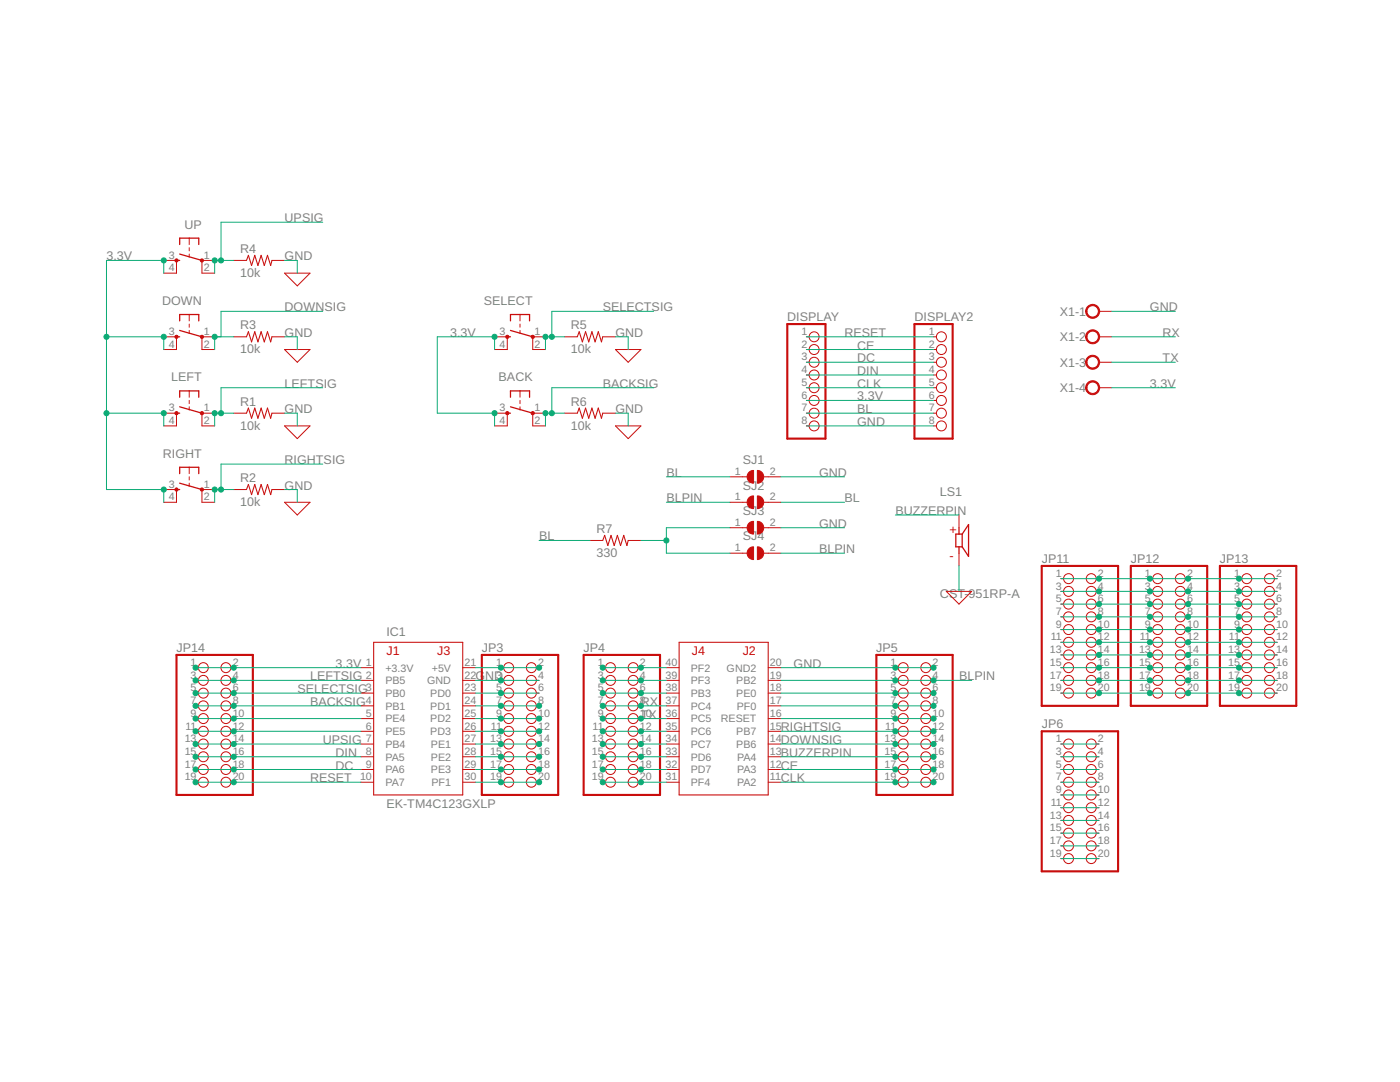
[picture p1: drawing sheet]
<svg xmlns="http://www.w3.org/2000/svg" width="279mm" height="216mm" viewBox="0 0 279 216" stroke-linecap="round" stroke-linejoin="round" font-family="sans-serif">
<g fill="none" stroke="#c90d0c" stroke-width=".2">
<path d="M32.7 52h2.5v2.5h-2.5M37.8 47.5v1.3M37.8 49.4v.7M37.8 50.7v.6M42.8 52h-2.5v2.5h2.5M46.7 52h2.5M54.3 52h2.5M56.8 54.5h5.1l-2.6 2.5zM32.7 67.2h2.5v2.5h-2.5M37.8 62.8v1.2M37.8 64.7v.6M37.8 65.9v.7"/>
<path d="M37.8 78v1.3M37.8 79.9v.6M42.8 67.2h-2.5v2.5h2.5M46.7 67.2h2.5M54.3 67.2h2.5M56.8 69.7h5.1l-2.6 2.6zM98.7 67.2h2.5v2.5h-2.5M103.8 62.8v1.2M103.8 64.7v.6M103.8 65.9v.7M103.8 78v1.3M103.8 79.9v.6"/>
<path d="M108.9 67.2h-2.6v2.5h2.6M112.7 67.2h2.5M120.3 67.2h2.5M122.8 69.7h5.1l-2.5 2.6zM160.9 67.2h.6M160.9 69.7h.6M160.9 72.3h.6M160.9 74.8h.6M160.9 77.4h.6M160.9 79.9h.6M186.3 67.2h.6M186.3 69.7h.6"/>
<path d="M186.3 72.3h.6M186.3 74.8h.6M186.3 77.4h.6M186.3 79.9h.6M219.3 67.2h2.6M219.3 72.3h2.6M219.3 77.4h2.6M219.3 62.1h2.6M32.7 82.4h2.5v2.6h-2.5M32.7 97.7h2.5v2.5h-2.5M37.8 81.2v.6M37.8 93.2v1.3"/>
<path d="M37.8 95.1v.7M37.8 96.4v.6M42.8 82.4h-2.5v2.6h2.5M42.8 97.7h-2.5v2.5h2.5M46.7 82.4h2.5M46.7 97.7h2.5M54.3 82.4h2.5M54.3 97.7h2.5M56.8 85h5.1l-2.6 2.5zM98.7 82.4h2.5v2.6h-2.5M103.8 81.2v.6M108.9 82.4h-2.6v2.6h2.6"/>
<path d="M112.7 82.4h2.5M120.3 82.4h2.5M122.8 85h5.1l-2.5 2.5zM145.7 95.1h3.4M152.4 95.1h3.5M160.9 82.4h.6M160.9 85h.6M186.3 82.4h.6M186.3 85h.6M56.8 100.2h5.1l-2.6 2.6zM117.8 107.8h2.5M125.4 107.8h2.5"/>
<path d="M145.7 100.2h3.4M145.7 105.3h3.4M145.7 110.4h3.4M152.4 100.2h3.5M152.4 105.3h3.5M152.4 110.4h3.5M188.8 118h5.1l-2.5 2.5zM191.4 102.8v2.5M191.4 110.4v2.5M211.7 118h.6M211.7 115.5h.6M218.8 118h.5"/>
<path d="M218.8 115.5h.5M229.5 118h.5M229.5 115.5h.5M236.6 118h.5M236.6 115.5h.5M247.3 118h.5M247.3 115.5h.5M254.3 118h.6M254.3 115.5h.6M39 133.2h.6M39 135.8h.6M39 138.3h.6"/>
<path d="M46.1 133.2h.6M46.1 135.8h.6M46.1 138.3h.6M72 133.2h2.6M72 135.8h2.6M72 138.3h2.6M92.4 133.2h2.5M92.4 135.8h2.5M92.4 138.3h2.5M100 133.2h.5M100 135.8h.5M100 138.3h.5"/>
<path d="M107 133.2h.6M107 135.8h.6M107 138.3h.6M120.3 133.2h.5M120.3 135.8h.5M120.3 138.3h.5M127.3 133.2h.6M127.3 135.8h.6M127.3 138.3h.6M133 133.2h2.5M133 135.8h2.5M133 138.3h2.5"/>
<path d="M153.3 133.2h2.6M153.3 135.8h2.6M153.3 138.3h2.6M178.7 133.2h.6M178.7 135.8h.6M178.7 138.3h.6M185.8 133.2h.5M185.8 135.8h.5M185.8 138.3h.5M211.7 133.2h.6M211.7 135.8h.6M211.7 138.3h.6"/>
<path d="M211.7 120.5h.6M211.7 123.1h.6M211.7 125.6h.6M211.7 128.2h.6M211.7 130.7h.6M218.8 133.2h.5M218.8 135.8h.5M218.8 138.3h.5M218.8 120.5h.5M218.8 123.1h.5M218.8 125.6h.5M218.8 128.2h.5"/>
<path d="M218.8 130.7h.5M229.5 133.2h.5M229.5 135.8h.5M229.5 138.3h.5M229.5 120.5h.5M229.5 123.1h.5M229.5 125.6h.5M229.5 128.2h.5M229.5 130.7h.5M236.6 133.2h.5M236.6 135.8h.5M236.6 138.3h.5"/>
<path d="M236.6 120.5h.5M236.6 123.1h.5M236.6 125.6h.5M236.6 128.2h.5M236.6 130.7h.5M247.3 133.2h.5M247.3 135.8h.5M247.3 138.3h.5M247.3 120.5h.5M247.3 123.1h.5M247.3 125.6h.5M247.3 128.2h.5"/>
<path d="M247.3 130.7h.5M254.3 133.2h.6M254.3 135.8h.6M254.3 138.3h.6M254.3 120.5h.6M254.3 123.1h.6M254.3 125.6h.6M254.3 128.2h.6M254.3 130.7h.6M39 140.8h.6M39 143.4h.6M39 151h.6"/>
<path d="M39 153.5h.6M39 156.1h.6M39 148.5h.6M39 145.9h.6M46.1 140.8h.6M46.1 143.4h.6M46.1 151h.6M46.1 153.5h.6M46.1 156.1h.6M46.1 148.5h.6M46.1 145.9h.6M72 140.8h2.6"/>
<path d="M72 143.4h2.6M72 151h2.6M72 153.5h2.6M72 156.1h2.6M72 148.5h2.6M72 145.9h2.6M92.4 140.8h2.5M92.4 143.4h2.5M92.4 151h2.5M92.4 153.5h2.5M92.4 156.1h2.5M92.4 148.5h2.5"/>
<path d="M92.4 145.9h2.5M100 140.8h.5M100 143.4h.5M100 151h.5M100 153.5h.5M100 156.1h.5M100 148.5h.5M100 145.9h.5M107 140.8h.6M107 143.4h.6M107 151h.6M107 153.5h.6"/>
<path d="M107 156.1h.6M107 148.5h.6M107 145.9h.6M120.3 140.8h.5M120.3 143.4h.5M120.3 151h.5M120.3 153.5h.5M120.3 156.1h.5M120.3 148.5h.5M120.3 145.9h.5M127.3 140.8h.6M127.3 143.4h.6"/>
<path d="M127.3 151h.6M127.3 153.5h.6M127.3 156.1h.6M127.3 148.5h.6M127.3 145.9h.6M133 140.8h2.5M133 143.4h2.5M133 151h2.5M133 153.5h2.5M133 156.1h2.5M133 148.5h2.5M133 145.9h2.5"/>
<path d="M153.3 140.8h2.6M153.3 143.4h2.6M153.3 151h2.6M153.3 153.5h2.6M153.3 156.1h2.6M153.3 148.5h2.6M153.3 145.9h2.6M178.7 140.8h.6M178.7 143.4h.6M178.7 151h.6M178.7 153.5h.6M178.7 156.1h.6"/>
<path d="M178.7 148.5h.6M178.7 145.9h.6M185.8 140.8h.5M185.8 143.4h.5M185.8 151h.5M185.8 153.5h.5M185.8 156.1h.5M185.8 148.5h.5M185.8 145.9h.5M211.7 151h.6M211.7 153.5h.6M211.7 156.1h.6"/>
<path d="M211.7 148.5h.6M211.7 158.6h.6M218.8 151h.5M218.8 153.5h.5M218.8 156.1h.5M218.8 148.5h.5M218.8 158.6h.5M211.7 161.2h.6M211.7 163.7h.6M211.7 166.2h.6M211.7 168.8h.6M211.7 171.3h.6"/>
<path d="M218.8 161.2h.5M218.8 163.7h.5M218.8 166.2h.5M218.8 168.8h.5M218.8 171.3h.5"/>
<circle cx="162.5" cy="67.2" r=".99"/>
<circle cx="162.5" cy="79.9" r=".99"/>
<circle cx="162.5" cy="74.8" r=".99"/>
<circle cx="162.5" cy="69.7" r=".99"/>
<circle cx="162.5" cy="72.3" r=".99"/>
<circle cx="162.5" cy="77.4" r=".99"/>
<circle cx="187.9" cy="74.8" r=".99"/>
<circle cx="187.9" cy="67.2" r=".99"/>
<circle cx="187.9" cy="69.7" r=".99"/>
<circle cx="187.9" cy="72.3" r=".99"/>
<circle cx="187.9" cy="77.4" r=".99"/>
<circle cx="187.9" cy="79.9" r=".99"/>
<circle cx="162.5" cy="82.4" r=".99"/>
<circle cx="162.5" cy="85" r=".99"/>
<circle cx="187.9" cy="85" r=".99"/>
<circle cx="187.9" cy="82.4" r=".99"/>
<circle cx="213.3" cy="118" r=".99"/>
<circle cx="213.3" cy="115.5" r=".99"/>
<circle cx="217.8" cy="118" r=".99"/>
<circle cx="217.8" cy="115.5" r=".99"/>
<circle cx="231" cy="115.5" r=".99"/>
<circle cx="231" cy="118" r=".99"/>
<circle cx="235.6" cy="118" r=".99"/>
<circle cx="235.6" cy="115.5" r=".99"/>
<circle cx="248.8" cy="115.5" r=".99"/>
<circle cx="248.8" cy="118" r=".99"/>
<circle cx="253.3" cy="115.5" r=".99"/>
<circle cx="253.3" cy="118" r=".99"/>
<circle cx="40.6" cy="138.3" r=".99"/>
<circle cx="40.6" cy="133.2" r=".99"/>
<circle cx="40.6" cy="135.8" r=".99"/>
<circle cx="45.1" cy="133.2" r=".99"/>
<circle cx="45.1" cy="138.3" r=".99"/>
<circle cx="45.1" cy="135.8" r=".99"/>
<circle cx="101.5" cy="133.2" r=".99"/>
<circle cx="101.5" cy="135.8" r=".99"/>
<circle cx="101.5" cy="138.3" r=".99"/>
<circle cx="106" cy="133.2" r=".99"/>
<circle cx="106" cy="138.3" r=".99"/>
<circle cx="106" cy="135.8" r=".99"/>
<circle cx="121.8" cy="135.8" r=".99"/>
<circle cx="121.8" cy="138.3" r=".99"/>
<circle cx="121.8" cy="133.2" r=".99"/>
<circle cx="126.4" cy="135.8" r=".99"/>
<circle cx="126.4" cy="138.3" r=".99"/>
<circle cx="126.4" cy="133.2" r=".99"/>
<circle cx="180.3" cy="135.8" r=".99"/>
<circle cx="180.3" cy="133.2" r=".99"/>
<circle cx="180.3" cy="138.3" r=".99"/>
<circle cx="184.8" cy="135.8" r=".99"/>
<circle cx="184.8" cy="138.3" r=".99"/>
<circle cx="184.8" cy="133.2" r=".99"/>
<circle cx="213.3" cy="130.7" r=".99"/>
<circle cx="213.3" cy="133.2" r=".99"/>
<circle cx="213.3" cy="128.2" r=".99"/>
<circle cx="213.3" cy="135.8" r=".99"/>
<circle cx="213.3" cy="138.3" r=".99"/>
<circle cx="213.3" cy="120.5" r=".99"/>
<circle cx="213.3" cy="123.1" r=".99"/>
<circle cx="213.3" cy="125.6" r=".99"/>
<circle cx="217.8" cy="135.8" r=".99"/>
<circle cx="217.8" cy="123.1" r=".99"/>
<circle cx="217.8" cy="133.2" r=".99"/>
<circle cx="217.8" cy="120.5" r=".99"/>
<circle cx="217.8" cy="125.6" r=".99"/>
<circle cx="217.8" cy="130.7" r=".99"/>
<circle cx="217.8" cy="128.2" r=".99"/>
<circle cx="217.8" cy="138.3" r=".99"/>
<circle cx="231" cy="125.6" r=".99"/>
<circle cx="231" cy="123.1" r=".99"/>
<circle cx="231" cy="130.7" r=".99"/>
<circle cx="231" cy="138.3" r=".99"/>
<circle cx="231" cy="133.2" r=".99"/>
<circle cx="231" cy="135.8" r=".99"/>
<circle cx="231" cy="128.2" r=".99"/>
<circle cx="231" cy="120.5" r=".99"/>
<circle cx="235.6" cy="123.1" r=".99"/>
<circle cx="235.6" cy="130.7" r=".99"/>
<circle cx="235.6" cy="128.2" r=".99"/>
<circle cx="235.6" cy="133.2" r=".99"/>
<circle cx="235.6" cy="135.8" r=".99"/>
<circle cx="235.6" cy="138.3" r=".99"/>
<circle cx="235.6" cy="125.6" r=".99"/>
<circle cx="235.6" cy="120.5" r=".99"/>
<circle cx="248.8" cy="128.2" r=".99"/>
<circle cx="248.8" cy="123.1" r=".99"/>
<circle cx="248.8" cy="130.7" r=".99"/>
<circle cx="248.8" cy="135.8" r=".99"/>
<circle cx="248.8" cy="125.6" r=".99"/>
<circle cx="248.8" cy="133.2" r=".99"/>
<circle cx="248.8" cy="138.3" r=".99"/>
<circle cx="248.8" cy="120.5" r=".99"/>
<circle cx="253.3" cy="135.8" r=".99"/>
<circle cx="253.3" cy="120.5" r=".99"/>
<circle cx="253.3" cy="123.1" r=".99"/>
<circle cx="253.3" cy="130.7" r=".99"/>
<circle cx="253.3" cy="133.2" r=".99"/>
<circle cx="253.3" cy="138.3" r=".99"/>
<circle cx="253.3" cy="128.2" r=".99"/>
<circle cx="253.3" cy="125.6" r=".99"/>
<circle cx="40.6" cy="140.8" r=".99"/>
<circle cx="40.6" cy="143.4" r=".99"/>
<circle cx="40.6" cy="145.9" r=".99"/>
<circle cx="40.6" cy="148.5" r=".99"/>
<circle cx="40.6" cy="151" r=".99"/>
<circle cx="40.6" cy="153.5" r=".99"/>
<circle cx="40.6" cy="156.1" r=".99"/>
<circle cx="45.1" cy="145.9" r=".99"/>
<circle cx="45.1" cy="153.5" r=".99"/>
<circle cx="45.1" cy="156.1" r=".99"/>
<circle cx="45.1" cy="140.8" r=".99"/>
<circle cx="45.1" cy="143.4" r=".99"/>
<circle cx="45.1" cy="151" r=".99"/>
<circle cx="45.1" cy="148.5" r=".99"/>
<circle cx="101.5" cy="156.1" r=".99"/>
<circle cx="101.5" cy="151" r=".99"/>
<circle cx="101.5" cy="153.5" r=".99"/>
<circle cx="101.5" cy="148.5" r=".99"/>
<circle cx="101.5" cy="140.8" r=".99"/>
<circle cx="101.5" cy="143.4" r=".99"/>
<circle cx="101.5" cy="145.9" r=".99"/>
<circle cx="106" cy="151" r=".99"/>
<circle cx="106" cy="156.1" r=".99"/>
<circle cx="106" cy="140.8" r=".99"/>
<circle cx="106" cy="153.5" r=".99"/>
<circle cx="106" cy="143.4" r=".99"/>
<circle cx="106" cy="145.9" r=".99"/>
<circle cx="106" cy="148.5" r=".99"/>
<circle cx="121.8" cy="156.1" r=".99"/>
<circle cx="121.8" cy="143.4" r=".99"/>
<circle cx="121.8" cy="151" r=".99"/>
<circle cx="121.8" cy="140.8" r=".99"/>
<circle cx="121.8" cy="145.9" r=".99"/>
<circle cx="121.8" cy="148.5" r=".99"/>
<circle cx="121.8" cy="153.5" r=".99"/>
<circle cx="126.4" cy="156.1" r=".99"/>
<circle cx="126.4" cy="143.4" r=".99"/>
<circle cx="126.4" cy="145.9" r=".99"/>
<circle cx="126.4" cy="140.8" r=".99"/>
<circle cx="126.4" cy="148.5" r=".99"/>
<circle cx="126.4" cy="151" r=".99"/>
<circle cx="126.4" cy="153.5" r=".99"/>
<circle cx="180.3" cy="156.1" r=".99"/>
<circle cx="180.3" cy="151" r=".99"/>
<circle cx="180.3" cy="153.5" r=".99"/>
<circle cx="180.3" cy="143.4" r=".99"/>
<circle cx="180.3" cy="145.9" r=".99"/>
<circle cx="180.3" cy="148.5" r=".99"/>
<circle cx="180.3" cy="140.8" r=".99"/>
<circle cx="184.8" cy="143.4" r=".99"/>
<circle cx="184.8" cy="153.5" r=".99"/>
<circle cx="184.8" cy="140.8" r=".99"/>
<circle cx="184.8" cy="145.9" r=".99"/>
<circle cx="184.8" cy="151" r=".99"/>
<circle cx="184.8" cy="156.1" r=".99"/>
<circle cx="184.8" cy="148.5" r=".99"/>
<circle cx="213.3" cy="151" r=".99"/>
<circle cx="213.3" cy="148.5" r=".99"/>
<circle cx="213.3" cy="156.1" r=".99"/>
<circle cx="213.3" cy="158.6" r=".99"/>
<circle cx="213.3" cy="153.5" r=".99"/>
<circle cx="217.8" cy="158.6" r=".99"/>
<circle cx="217.8" cy="153.5" r=".99"/>
<circle cx="217.8" cy="156.1" r=".99"/>
<circle cx="217.8" cy="151" r=".99"/>
<circle cx="217.8" cy="148.5" r=".99"/>
<circle cx="213.3" cy="163.7" r=".99"/>
<circle cx="213.3" cy="166.2" r=".99"/>
<circle cx="213.3" cy="168.8" r=".99"/>
<circle cx="213.3" cy="161.2" r=".99"/>
<circle cx="213.3" cy="171.3" r=".99"/>
<circle cx="217.8" cy="163.7" r=".99"/>
<circle cx="217.8" cy="166.2" r=".99"/>
<circle cx="217.8" cy="168.8" r=".99"/>
<circle cx="217.8" cy="161.2" r=".99"/>
<circle cx="217.8" cy="171.3" r=".99"/>
</g>
<path d="M49.2 52l.4-1.1 .6 2.1 .6-2.1 .7 2.1 .6-2.1 .6 2.1 .7-2.1 .6 2.1 .3-1M49.2 67.2l.4-1 .6 2 .6-2 .7 2 .6-2 .6 2 .7-2 .6 2 .3-1M115.2 67.2l.4-1 .6 2 .7-2 .6 2 .6-2 .7 2 .6-2 .6 2 .3-1M49.2 82.4l.4-1 .6 2.1 .6-2.1 .7 2.1 .6-2.1 .6 2.1 .7-2.1 .6 2.1 .3-1.1M49.2 97.7l.4-1 .6 2 .6-2 .7 2 .6-2 .6 2 .7-2 .6 2 .3-1M115.2 82.4l.4-1 .6 2.1 .7-2.1 .6 2.1 .6-2.1 .7 2.1 .6-2.1 .6 2.1 .3-1.1M120.3 107.8l.4-1 .6 2.1 .6-2.1 .7 2.1 .6-2.1 .6 2.1 .7-2.1 .6 2.1 .3-1.1M74.6 128.2h17.8v30.4h-17.8zM135.5 128.2h17.8v30.4h-17.8z" fill="none" stroke="#c90d0c" stroke-width=".21"/>
<g fill="none" stroke="#c90d0c" stroke-width=".25">
<path d="M35.2 52h.7M35.9 48.8v-1.3h3.8v1.3M35.9 50.7l4.4 1.3M35.2 67.2h.7M35.9 64v-1.2h3.8v1.2M35.9 79.3v-1.3h3.8v1.3M35.9 65.9l4.4 1.3M101.2 67.2h.7M101.9 79.3v-1.3h3.8v1.3M101.9 64v-1.2h3.8v1.2M101.9 65.9l4.4 1.3M35.2 82.4h.7"/>
<path d="M35.2 97.7h.7M35.9 94.5v-1.3h3.8v1.3M35.9 81.2l4.4 1.2M35.9 96.4l4.4 1.3M101.2 82.4h.7M101.9 81.2l4.4 1.2M191.4 105.3v1.3M191.4 109.1v1.3M192 106.6h-1.2v2.5h1.2M192 106.6v2.5M192 106.6l1.3-1.9v6.3l-1.3-1.9"/>
</g>
<g fill="#c90d0c" stroke="#c90d0c" stroke-width=".2">
<path d="M217 61.2a1.4 1.4 0 0 1 2.3 .2 1.4 1.4 0 0 1-.9 2.1 1.4 1.4 0 0 1-1.7-1.4h.2a1.15 1.15 0 0 1 1.6-1 1.15 1.15 0 0 1 .3 1.9 1.15 1.15 0 0 1-1.8-.6l-.1-.3h-.2z" fill-rule="evenodd"/>
<path d="M217 66.3a1.4 1.4 0 0 1 2.3 .2 1.4 1.4 0 0 1-.9 2.1 1.4 1.4 0 0 1-1.7-1.4h.2a1.15 1.15 0 0 1 1.6-1.1 1.15 1.15 0 0 1 .3 2 1.15 1.15 0 0 1-1.8-.6l-.1-.3h-.2z" fill-rule="evenodd"/>
<path d="M217 71.3a1.39 1.39 0 0 1 2.2 .3 1.39 1.39 0 0 1-.8 2 1.39 1.39 0 0 1-1.7-1.3h.2a1.15 1.15 0 0 1 1.6-1.1 1.15 1.15 0 0 1 .3 1.9 1.15 1.15 0 0 1-1.8-.5l-.1-.3h-.2z" fill-rule="evenodd"/>
<path d="M217 76.4a1.39 1.39 0 0 1 2.2 .3 1.39 1.39 0 0 1-.8 2 1.39 1.39 0 0 1-1.7-1.3h.2a1.15 1.15 0 0 1 1.6-1.1 1.15 1.15 0 0 1 .3 1.9 1.15 1.15 0 0 1-1.8-.5l-.1-.3h-.2z" fill-rule="evenodd"/>
<path d="M151.2 93.9a1.27 1.27 0 0 1 1.2 1.2 1.27 1.27 0 0 1-1.2 1.3z" fill-rule="evenodd"/>
<path d="M149.4 94.3l.5-.4h.5v2.5a1.27 1.27 0 0 1-1.2-.7 1.27 1.27 0 0 1 .2-1.4z" fill-rule="evenodd"/>
<path d="M151.2 99a1.27 1.27 0 0 1 1.2 1.2 1.27 1.27 0 0 1-1.2 1.3z" fill-rule="evenodd"/>
<path d="M149.4 99.4l.5-.4h.5v2.5a1.27 1.27 0 0 1-1.2-.7 1.27 1.27 0 0 1 .2-1.4z" fill-rule="evenodd"/>
<path d="M151.2 104a1.27 1.27 0 0 1 1.2 1.3 1.27 1.27 0 0 1-1.2 1.3z" fill-rule="evenodd"/>
<path d="M149.4 104.5l.5-.4 .5-.1v2.6a1.27 1.27 0 0 1-1.2-.8 1.27 1.27 0 0 1 .2-1.3z" fill-rule="evenodd"/>
<path d="M151.2 109.1a1.27 1.27 0 0 1 1.2 1.3 1.27 1.27 0 0 1-1.2 1.3z" fill-rule="evenodd"/>
<path d="M149.4 109.5l.5-.3 .5-.1v2.6a1.27 1.27 0 0 1-1.2-.8 1.27 1.27 0 0 1 .2-1.4z" fill-rule="evenodd"/>
<circle cx="40.3" cy="82.4" r=".33"/>
<circle cx="35.2" cy="82.4" r=".33"/>
<circle cx="40.3" cy="97.7" r=".33"/>
<circle cx="35.2" cy="97.7" r=".33"/>
<circle cx="40.3" cy="67.2" r=".33"/>
<circle cx="35.2" cy="67.2" r=".33"/>
<circle cx="40.3" cy="52" r=".33"/>
<circle cx="35.2" cy="52" r=".33"/>
<circle cx="106.3" cy="67.2" r=".33"/>
<circle cx="101.2" cy="67.2" r=".32"/>
<circle cx="106.3" cy="82.4" r=".33"/>
<circle cx="101.3" cy="82.4" r=".33"/>
</g>
<path d="M157.1 64.7h7.6v22.8h-7.6zM182.5 64.7h7.6v22.8h-7.6zM207.9 112.9h15.2v27.9h-15.2zM225.7 112.9h15.2v27.9h-15.2zM243.5 112.9h15.2v27.9h-15.2zM35.2 130.7h15.3v27.9h-15.3zM96.2 130.7h15.2v27.9h-15.2zM116.5 130.7h15.2v27.9h-15.2zM174.9 130.7h15.2v27.9h-15.2zM207.9 145.9h15.2v28h-15.2z" fill="none" stroke="#c90d0c" stroke-width=".42"/>
<g fill="none" stroke="#0dab76" stroke-width=".2">
<path d="M32.7 54.5v-2.5h-11.4v45.7h11.4v2.5M46.7 52h-3.9v2.5M56.8 52h2.5v2.5M64.4 44.3h-20.3v7.7M21.3 67.2h11.4v2.5M46.7 67.2h-3.9v2.5M56.8 67.2h2.5v2.5M64.4 62.1h-20.3v5.1M64.4 77.4h-20.3v5M98.7 69.7v-2.5h-11.4v15.2h11.4v2.6M112.7 67.2h-3.8v2.5M122.8 67.2h2.6v2.5"/>
<path d="M130.5 77.4h-20.4v5M130.5 62.1h-20.4v5.1M160.9 77.4h25.4M160.9 67.2h25.4M160.9 69.7h25.4M160.9 72.3h25.4M160.9 74.8h25.4M160.9 79.9h25.4M221.9 77.4h12.7M221.9 67.2h12.7M221.9 62.1h12.7M221.9 72.3h12.7"/>
<path d="M21.3 82.4h11.4v2.6M46.7 82.4h-3.9v2.6M46.7 97.7h-3.9v2.5M56.8 82.4h2.5v2.6M56.8 97.7h2.5v2.5M64.4 92.6h-20.3v5.1M112.7 82.4h-3.8v2.6M122.8 82.4h2.6v2.6M133 95.1h12.7M155.9 95.1h12.7M160.9 82.4h25.4M160.9 85h25.4"/>
<path d="M107.6 107.8h10.2M127.9 107.8h5.1M133 100.2h12.7M145.7 105.3h-12.7v5.1h12.7M155.9 105.3h12.7M155.9 100.2h12.7M155.9 110.4h12.7M178.7 102.8h12.7M191.4 112.9v5.1M211.7 118h43.2M211.7 115.5h43.2M39 135.8h33"/>
<path d="M39 133.2h33M39 138.3h33M94.9 135.8h12.7M94.9 133.2h12.7M94.9 138.3h12.7M120.3 135.8h12.7M120.3 133.2h12.7M120.3 138.3h12.7M155.9 135.8h38M155.9 133.2h30.4M155.9 138.3h30.4M211.7 135.8h43.2"/>
<path d="M211.7 133.2h43.2M211.7 138.3h43.2M211.7 123.1h43.2M211.7 128.2h43.2M211.7 120.5h43.2M211.7 125.6h43.2M211.7 130.7h43.2M39 140.8h33M39 145.9h33M39 143.4h33M39 148.5h33M39 151h33"/>
<path d="M39 156.1h33M39 153.5h33M94.9 140.8h12.7M94.9 145.9h12.7M94.9 143.4h12.7M94.9 148.5h12.7M94.9 151h12.7M94.9 156.1h12.7M94.9 153.5h12.7M120.3 140.8h12.7M120.3 145.9h12.7M120.3 143.4h12.7"/>
<path d="M120.3 148.5h12.7M120.3 151h12.7M120.3 156.1h12.7M120.3 153.5h12.7M155.9 140.8h30.4M155.9 145.9h30.4M155.9 143.4h30.4M155.9 148.5h30.4M155.9 151h30.4M155.9 156.1h30.4M155.9 153.5h30.4M211.7 148.5h7.6"/>
<path d="M211.7 151h7.6M211.7 156.1h7.6M211.7 153.5h7.6M211.7 158.6h7.6M211.7 161.2h7.6M211.7 163.7h7.6M211.7 166.2h7.6M211.7 171.3h7.6M211.7 168.8h7.6"/>
</g>
<g fill="#0dab76" stroke="#0dab76" stroke-width=".2">
<circle cx="42.8" cy="82.4" r=".51"/>
<circle cx="44.1" cy="82.4" r=".51"/>
<circle cx="46.7" cy="135.8" r=".51"/>
<circle cx="39" cy="135.8" r=".51"/>
<circle cx="100" cy="135.8" r=".51"/>
<circle cx="178.7" cy="133.2" r=".51"/>
<circle cx="186.3" cy="133.2" r=".51"/>
<circle cx="100" cy="133.2" r=".51"/>
<circle cx="107.6" cy="133.2" r=".51"/>
<circle cx="100" cy="138.3" r=".51"/>
<circle cx="100" cy="140.8" r=".51"/>
<circle cx="107.6" cy="140.8" r=".51"/>
<circle cx="100" cy="145.9" r=".51"/>
<circle cx="107.6" cy="145.9" r=".51"/>
<circle cx="100" cy="143.4" r=".51"/>
<circle cx="107.6" cy="143.4" r=".51"/>
<circle cx="42.8" cy="97.7" r=".51"/>
<circle cx="44.1" cy="97.7" r=".51"/>
<circle cx="178.7" cy="145.9" r=".51"/>
<circle cx="186.3" cy="145.9" r=".51"/>
<circle cx="42.8" cy="67.2" r=".51"/>
<circle cx="178.7" cy="148.5" r=".51"/>
<circle cx="186.3" cy="148.5" r=".51"/>
<circle cx="42.8" cy="52" r=".51"/>
<circle cx="44.1" cy="52" r=".51"/>
<circle cx="46.7" cy="148.5" r=".51"/>
<circle cx="39" cy="148.5" r=".51"/>
<circle cx="108.9" cy="67.2" r=".51"/>
<circle cx="110.1" cy="67.2" r=".51"/>
<circle cx="46.7" cy="138.3" r=".51"/>
<circle cx="39" cy="138.3" r=".51"/>
<circle cx="108.9" cy="82.4" r=".51"/>
<circle cx="110.1" cy="82.4" r=".51"/>
<circle cx="46.7" cy="140.8" r=".51"/>
<circle cx="39" cy="140.8" r=".51"/>
<circle cx="178.7" cy="151" r=".51"/>
<circle cx="186.3" cy="151" r=".51"/>
<circle cx="46.7" cy="156.1" r=".51"/>
<circle cx="39" cy="156.1" r=".51"/>
<circle cx="178.7" cy="153.5" r=".51"/>
<circle cx="186.3" cy="153.5" r=".51"/>
<circle cx="46.7" cy="153.5" r=".51"/>
<circle cx="39" cy="153.5" r=".51"/>
<circle cx="46.7" cy="151" r=".51"/>
<circle cx="39" cy="151" r=".51"/>
<circle cx="178.7" cy="156.1" r=".51"/>
<circle cx="186.3" cy="156.1" r=".51"/>
<circle cx="32.7" cy="52" r=".51"/>
<circle cx="32.7" cy="67.2" r=".51"/>
<circle cx="32.7" cy="82.4" r=".51"/>
<circle cx="21.3" cy="67.2" r=".51"/>
<circle cx="32.7" cy="97.7" r=".51"/>
<circle cx="21.3" cy="82.4" r=".51"/>
<circle cx="98.7" cy="67.2" r=".51"/>
<circle cx="98.7" cy="82.4" r=".51"/>
<circle cx="46.7" cy="133.2" r=".51"/>
<circle cx="39" cy="133.2" r=".51"/>
<circle cx="127.9" cy="140.8" r=".51"/>
<circle cx="120.3" cy="140.8" r=".51"/>
<circle cx="127.9" cy="143.4" r=".51"/>
<circle cx="120.3" cy="143.4" r=".51"/>
<circle cx="219.3" cy="118" r=".51"/>
<circle cx="229.5" cy="118" r=".51"/>
<circle cx="237.1" cy="118" r=".51"/>
<circle cx="247.3" cy="118" r=".51"/>
<circle cx="219.3" cy="123.1" r=".51"/>
<circle cx="229.5" cy="123.1" r=".51"/>
<circle cx="237.1" cy="123.1" r=".51"/>
<circle cx="247.3" cy="123.1" r=".51"/>
<circle cx="219.3" cy="128.2" r=".51"/>
<circle cx="229.5" cy="128.2" r=".51"/>
<circle cx="237.1" cy="128.2" r=".51"/>
<circle cx="247.3" cy="128.2" r=".51"/>
<circle cx="219.3" cy="133.2" r=".51"/>
<circle cx="229.5" cy="133.2" r=".51"/>
<circle cx="237.1" cy="133.2" r=".51"/>
<circle cx="247.3" cy="133.2" r=".51"/>
<circle cx="219.3" cy="135.8" r=".51"/>
<circle cx="229.5" cy="135.8" r=".51"/>
<circle cx="237.1" cy="135.8" r=".51"/>
<circle cx="247.3" cy="135.8" r=".51"/>
<circle cx="219.3" cy="138.3" r=".51"/>
<circle cx="229.5" cy="138.3" r=".51"/>
<circle cx="237.1" cy="138.3" r=".51"/>
<circle cx="247.3" cy="138.3" r=".51"/>
<circle cx="219.3" cy="115.5" r=".51"/>
<circle cx="229.5" cy="115.5" r=".51"/>
<circle cx="247.3" cy="115.5" r=".51"/>
<circle cx="237.1" cy="115.5" r=".51"/>
<circle cx="219.3" cy="120.5" r=".51"/>
<circle cx="229.5" cy="120.5" r=".51"/>
<circle cx="247.3" cy="120.5" r=".51"/>
<circle cx="237.1" cy="120.5" r=".51"/>
<circle cx="219.3" cy="125.6" r=".51"/>
<circle cx="229.5" cy="125.6" r=".51"/>
<circle cx="247.3" cy="125.6" r=".51"/>
<circle cx="237.1" cy="125.6" r=".51"/>
<circle cx="219.3" cy="130.7" r=".51"/>
<circle cx="229.5" cy="130.7" r=".51"/>
<circle cx="247.3" cy="130.7" r=".51"/>
<circle cx="237.1" cy="130.7" r=".51"/>
<circle cx="46.7" cy="143.4" r=".51"/>
<circle cx="39" cy="143.4" r=".51"/>
<circle cx="178.7" cy="143.4" r=".51"/>
<circle cx="186.3" cy="143.4" r=".51"/>
<circle cx="178.7" cy="140.8" r=".51"/>
<circle cx="186.3" cy="140.8" r=".51"/>
<circle cx="178.7" cy="138.3" r=".51"/>
<circle cx="186.3" cy="138.3" r=".51"/>
<circle cx="186.3" cy="135.8" r=".51"/>
<circle cx="178.7" cy="135.8" r=".51"/>
<circle cx="100" cy="151" r=".51"/>
<circle cx="107.6" cy="151" r=".51"/>
<circle cx="100" cy="153.5" r=".51"/>
<circle cx="107.6" cy="153.5" r=".51"/>
<circle cx="100" cy="156.1" r=".51"/>
<circle cx="107.6" cy="156.1" r=".51"/>
<circle cx="127.9" cy="156.1" r=".51"/>
<circle cx="120.3" cy="156.1" r=".51"/>
<circle cx="127.9" cy="153.5" r=".51"/>
<circle cx="120.3" cy="153.5" r=".51"/>
<circle cx="127.9" cy="151" r=".51"/>
<circle cx="120.3" cy="151" r=".51"/>
<circle cx="127.9" cy="148.5" r=".51"/>
<circle cx="120.3" cy="148.5" r=".51"/>
<circle cx="127.9" cy="145.9" r=".51"/>
<circle cx="120.3" cy="145.9" r=".51"/>
<circle cx="127.9" cy="138.3" r=".51"/>
<circle cx="120.3" cy="138.3" r=".51"/>
<circle cx="127.9" cy="135.8" r=".51"/>
<circle cx="120.3" cy="135.8" r=".51"/>
<circle cx="127.9" cy="133.2" r=".51"/>
<circle cx="120.3" cy="133.2" r=".51"/>
<circle cx="46.7" cy="145.9" r=".51"/>
<circle cx="39" cy="145.9" r=".51"/>
<circle cx="100" cy="148.5" r=".51"/>
<circle cx="107.6" cy="148.5" r=".51"/>
<circle cx="133" cy="107.8" r=".51"/>
</g>
<g font-size="2.5" fill="#808080">
<text x="36.8" y="45.6">UP</text>
<text x="56.8" y="44.4">UPSIG</text>
<text x="21.2" y="52">3.3V</text>
<text x="47.9" y="50.5">R4</text>
<text x="56.8" y="52">GND</text>
<text x="47.9" y="55.3">10k</text>
<text x="32.3" y="60.9">DOWN</text>
<text x="47.9" y="65.7">R3</text>
<text x="56.8" y="62.1">DOWNSIG</text>
<text x="96.6" y="60.9">SELECT</text>
<text x="113.9" y="65.7">R5</text>
<text x="120.3" y="62.1">SELECTSIG</text>
<text x="157.1" y="64">DISPLAY</text>
<text x="182.5" y="64">DISPLAY2</text>
<text x="211.5" y="63">X1-1</text>
<text x="229.5" y="62.1">GND</text>
<text x="47.9" y="70.5">10k</text>
<text x="56.8" y="67.2">GND</text>
<text x="89.8" y="67.2">3.3V</text>
<text x="113.9" y="70.5">10k</text>
<text x="122.8" y="67.2">GND</text>
<text x="168.5" y="67.2">RESET</text>
<text x="171.1" y="69.7">CE</text>
<text x="211.5" y="68.1">X1-2</text>
<text x="232" y="67.2">RX</text>
<text x="34.2" y="76.1">LEFT</text>
<text x="56.8" y="77.4">LEFTSIG</text>
<text x="99.5" y="76.1">BACK</text>
<text x="120.3" y="77.4">BACKSIG</text>
<text x="171.1" y="72.3">DC</text>
<text x="171.1" y="74.8">DIN</text>
<text x="171.1" y="77.4">CLK</text>
<text x="211.5" y="73.2">X1-3</text>
<text x="229.5" y="77.4">3.3V</text>
<text x="232" y="72.3">TX</text>
<text x="47.9" y="80.9">R1</text>
<text x="56.8" y="82.4">GND</text>
<text x="113.9" y="80.9">R6</text>
<text x="122.8" y="82.4">GND</text>
<text x="171.1" y="79.9">3.3V</text>
<text x="171.1" y="82.4">BL</text>
<text x="211.5" y="78.3">X1-4</text>
<text x="47.9" y="85.7">10k</text>
<text x="113.9" y="85.7">10k</text>
<text x="171.1" y="85">GND</text>
<text x="32.5" y="91.3">RIGHT</text>
<text x="56.8" y="92.6">RIGHTSIG</text>
<text x="133" y="95.1">BL</text>
<text x="148.2" y="92.6">SJ1</text>
<text x="163.5" y="95.1">GND</text>
<text x="47.9" y="101">10k</text>
<text x="47.9" y="96.2">R2</text>
<text x="56.8" y="97.7">GND</text>
<text x="133" y="100.2">BLPIN</text>
<text x="148.2" y="97.7">SJ2</text>
<text x="168.5" y="100.2">BL</text>
<text x="187.6" y="98.9">LS1</text>
<text x="107.6" y="107.8">BL</text>
<text x="119" y="106.3">R7</text>
<text x="148.2" y="102.8">SJ3</text>
<text x="148.2" y="107.8">SJ4</text>
<text x="163.5" y="105.3">GND</text>
<text x="178.7" y="102.8">BUZZERPIN</text>
<text x="119" y="111.1">330</text>
<text x="163.5" y="110.4">BLPIN</text>
<text x="207.9" y="112.3">JP11</text>
<text x="225.7" y="112.3">JP12</text>
<text x="243.5" y="112.3">JP13</text>
<text x="187.6" y="119.3">CST-951RP-A</text>
<text x="35.2" y="130.1">JP14</text>
<text x="77.1" y="126.9">IC1</text>
<text x="96.2" y="130.1">JP3</text>
<text x="116.5" y="130.1">JP4</text>
<text x="174.9" y="130.1">JP5</text>
<text x="61.9" y="135.8">LEFTSIG</text>
<text x="67" y="133.2">3.3V</text>
<text x="94.9" y="135.8">G</text>
<text x="96.8" y="135.8">ND</text>
<text x="158.4" y="133.2">GND</text>
<text x="191.4" y="135.8">BLPIN</text>
<text x="59.3" y="138.3">SELECTSIG</text>
<text x="61.9" y="140.9">BACKSIG</text>
<text x="127.9" y="140.9">RX</text>
<text x="127.9" y="143.4">TX</text>
<text x="64.4" y="148.5">UPSIG</text>
<text x="155.8" y="145.9">RIGHTSIG</text>
<text x="155.8" y="148.5">DOWNSIG</text>
<text x="207.9" y="145.3">JP6</text>
<text x="67" y="153.5">DC</text>
<text x="67" y="151">DIN</text>
<text x="155.8" y="151">BUZZERPIN</text>
<text x="155.8" y="153.5">CE</text>
<text x="61.9" y="156.1">RESET</text>
<text x="77.1" y="161.2">EK-TM4C123GXLP</text>
<text x="155.8" y="156.1">CLK</text>
</g>
<g font-size="2.5" fill="#c90d0c">
<text x="189.5" y="106.6">+</text>
<text x="189.5" y="111.6">-</text>
<text x="77.1" y="130.7">J1</text>
<text x="87.3" y="130.7">J3</text>
<text x="138.1" y="130.7">J4</text>
<text x="148.2" y="130.7">J2</text>
</g>
<g font-size="2.1" fill="#808080">
<text x="33.7" y="51.6">3</text>
<text x="40.6" y="51.6">1</text>
<text x="33.7" y="54.2">4</text>
<text x="40.6" y="54.2">2</text>
<text x="33.7" y="66.9">3</text>
<text x="33.7" y="69.4">4</text>
<text x="40.6" y="66.9">1</text>
<text x="40.6" y="69.4">2</text>
<text x="99.7" y="66.9">3</text>
<text x="99.7" y="69.4">4</text>
<text x="106.7" y="66.9">1</text>
<text x="106.7" y="69.4">2</text>
<text x="159.9" y="66.9">1</text>
<text x="159.9" y="69.4">2</text>
<text x="159.9" y="71.9">3</text>
<text x="185.3" y="66.9">1</text>
<text x="185.3" y="69.4">2</text>
<text x="185.3" y="71.9">3</text>
<text x="159.9" y="74.5">4</text>
<text x="159.9" y="77">5</text>
<text x="185.3" y="74.5">4</text>
<text x="185.3" y="77">5</text>
<text x="33.7" y="82.1">3</text>
<text x="40.6" y="82.1">1</text>
<text x="99.7" y="82.1">3</text>
<text x="106.7" y="82.1">1</text>
<text x="159.9" y="79.6">6</text>
<text x="159.9" y="82.1">7</text>
<text x="185.3" y="79.6">6</text>
<text x="185.3" y="82.1">7</text>
<text x="33.7" y="84.6">4</text>
<text x="40.6" y="84.6">2</text>
<text x="99.7" y="84.6">4</text>
<text x="106.7" y="84.6">2</text>
<text x="159.9" y="84.6">8</text>
<text x="185.3" y="84.6">8</text>
<text x="146.7" y="94.8">1</text>
<text x="153.7" y="94.8">2</text>
<text x="33.7" y="97.3">3</text>
<text x="33.7" y="99.9">4</text>
<text x="40.6" y="97.3">1</text>
<text x="40.6" y="99.9">2</text>
<text x="146.7" y="99.9">1</text>
<text x="153.7" y="99.9">2</text>
<text x="146.7" y="104.9">1</text>
<text x="153.7" y="104.9">2</text>
<text x="146.7" y="110">1</text>
<text x="153.7" y="110">2</text>
<text x="210.7" y="115.1">1</text>
<text x="210.7" y="117.6">3</text>
<text x="219.1" y="115.1">2</text>
<text x="219.1" y="117.6">4</text>
<text x="228.5" y="115.1">1</text>
<text x="228.5" y="117.6">3</text>
<text x="236.9" y="115.1">2</text>
<text x="236.9" y="117.6">4</text>
<text x="246.3" y="115.1">1</text>
<text x="246.3" y="117.6">3</text>
<text x="254.7" y="115.1">2</text>
<text x="254.7" y="117.6">4</text>
<text x="210.7" y="120.2">5</text>
<text x="210.7" y="122.7">7</text>
<text x="210.7" y="125.3">9</text>
<text x="219.1" y="120.2">6</text>
<text x="219.1" y="122.7">8</text>
<text x="219.1" y="125.3">10</text>
<text x="228.5" y="120.2">5</text>
<text x="228.5" y="122.7">7</text>
<text x="228.5" y="125.3">9</text>
<text x="236.9" y="120.2">6</text>
<text x="236.9" y="122.7">8</text>
<text x="236.9" y="125.3">10</text>
<text x="246.3" y="120.2">5</text>
<text x="246.3" y="122.7">7</text>
<text x="246.3" y="125.3">9</text>
<text x="254.7" y="120.2">6</text>
<text x="254.7" y="122.7">8</text>
<text x="254.7" y="125.3">10</text>
<text x="209.5" y="130.3">13</text>
<text x="209.7" y="127.8">11</text>
<text x="219.1" y="127.8">12</text>
<text x="219.1" y="130.3">14</text>
<text x="227.3" y="130.3">13</text>
<text x="227.5" y="127.8">11</text>
<text x="236.9" y="127.8">12</text>
<text x="236.9" y="130.3">14</text>
<text x="245.1" y="130.3">13</text>
<text x="245.2" y="127.8">11</text>
<text x="254.7" y="127.8">12</text>
<text x="254.7" y="130.3">14</text>
<text x="38" y="132.9">1</text>
<text x="38" y="135.4">3</text>
<text x="38" y="138">5</text>
<text x="46.4" y="132.9">2</text>
<text x="46.4" y="135.4">4</text>
<text x="46.4" y="138">6</text>
<text x="73" y="132.9">1</text>
<text x="73" y="135.4">2</text>
<text x="73" y="138">3</text>
<text x="76.9" y="134">+3.3V</text>
<text x="76.9" y="136.5">PB5</text>
<text x="85.3" y="136.5">GND</text>
<text x="86.2" y="134">+5V</text>
<text x="92.7" y="132.9">21</text>
<text x="92.7" y="135.4">22</text>
<text x="92.7" y="138">23</text>
<text x="99" y="132.9">1</text>
<text x="99" y="135.4">3</text>
<text x="99" y="138">5</text>
<text x="107.4" y="132.9">2</text>
<text x="107.4" y="135.4">4</text>
<text x="107.4" y="138">6</text>
<text x="119.3" y="132.9">1</text>
<text x="119.3" y="135.4">3</text>
<text x="119.3" y="138">5</text>
<text x="127.7" y="132.9">2</text>
<text x="127.7" y="135.4">4</text>
<text x="127.7" y="138">6</text>
<text x="132.8" y="138">38</text>
<text x="132.8" y="135.4">39</text>
<text x="132.8" y="132.9">40</text>
<text x="137.9" y="136.5">PF3</text>
<text x="137.9" y="134">PF2</text>
<text x="145" y="134">GND2</text>
<text x="146.9" y="136.5">PB2</text>
<text x="153.7" y="138">18</text>
<text x="153.7" y="135.4">19</text>
<text x="153.7" y="132.9">20</text>
<text x="177.7" y="132.9">1</text>
<text x="177.7" y="135.4">3</text>
<text x="177.7" y="138">5</text>
<text x="186.1" y="132.9">2</text>
<text x="186.1" y="135.4">4</text>
<text x="186.1" y="138">6</text>
<text x="209.5" y="132.9">15</text>
<text x="209.5" y="135.4">17</text>
<text x="209.5" y="138">19</text>
<text x="219.1" y="132.9">16</text>
<text x="219.1" y="135.4">18</text>
<text x="219.1" y="138">20</text>
<text x="227.3" y="132.9">15</text>
<text x="227.3" y="135.4">17</text>
<text x="227.3" y="138">19</text>
<text x="236.9" y="132.9">16</text>
<text x="236.9" y="135.4">18</text>
<text x="236.9" y="138">20</text>
<text x="245.1" y="132.9">15</text>
<text x="245.1" y="135.4">17</text>
<text x="245.1" y="138">19</text>
<text x="254.7" y="132.9">16</text>
<text x="254.7" y="135.4">18</text>
<text x="254.7" y="138">20</text>
<text x="38" y="140.5">7</text>
<text x="38" y="143">9</text>
<text x="46.4" y="140.5">8</text>
<text x="46.4" y="143">10</text>
<text x="73" y="140.5">4</text>
<text x="73" y="143">5</text>
<text x="76.9" y="139.1">PB0</text>
<text x="76.9" y="141.6">PB1</text>
<text x="85.9" y="139.1">PD0</text>
<text x="85.9" y="141.6">PD1</text>
<text x="92.7" y="140.5">24</text>
<text x="92.7" y="143">25</text>
<text x="99" y="140.5">7</text>
<text x="99" y="143">9</text>
<text x="107.4" y="140.5">8</text>
<text x="107.4" y="143">10</text>
<text x="119.3" y="140.5">7</text>
<text x="119.3" y="143">9</text>
<text x="127.7" y="140.5">8</text>
<text x="127.7" y="143">10</text>
<text x="132.8" y="143">36</text>
<text x="132.8" y="140.5">37</text>
<text x="137.9" y="141.6">PC4</text>
<text x="137.9" y="139.1">PB3</text>
<text x="146.9" y="139.1">PE0</text>
<text x="147.1" y="141.6">PF0</text>
<text x="153.7" y="143">16</text>
<text x="153.7" y="140.5">17</text>
<text x="177.7" y="140.5">7</text>
<text x="177.7" y="143">9</text>
<text x="186.1" y="140.5">8</text>
<text x="186.1" y="143">10</text>
<text x="36.9" y="148.1">13</text>
<text x="37" y="145.6">11</text>
<text x="46.4" y="145.6">12</text>
<text x="46.4" y="148.1">14</text>
<text x="73" y="145.6">6</text>
<text x="73" y="148.1">7</text>
<text x="76.9" y="144.2">PE4</text>
<text x="76.9" y="146.7">PE5</text>
<text x="76.9" y="149.2">PB4</text>
<text x="85.9" y="146.7">PD3</text>
<text x="85.9" y="144.2">PD2</text>
<text x="86" y="149.2">PE1</text>
<text x="92.7" y="148.1">27</text>
<text x="92.7" y="145.6">26</text>
<text x="97.8" y="148.1">13</text>
<text x="98" y="145.6">11</text>
<text x="107.4" y="145.6">12</text>
<text x="107.4" y="148.1">14</text>
<text x="118.1" y="148.1">13</text>
<text x="118.3" y="145.6">11</text>
<text x="127.7" y="145.6">12</text>
<text x="127.7" y="148.1">14</text>
<text x="132.8" y="148.1">34</text>
<text x="132.8" y="145.6">35</text>
<text x="137.9" y="149.2">PC7</text>
<text x="137.9" y="146.7">PC6</text>
<text x="137.9" y="144.2">PC5</text>
<text x="143.9" y="144.2">RESET</text>
<text x="146.9" y="149.2">PB6</text>
<text x="146.9" y="146.7">PB7</text>
<text x="153.7" y="148.1">14</text>
<text x="153.7" y="145.6">15</text>
<text x="176.5" y="148.1">13</text>
<text x="176.7" y="145.6">11</text>
<text x="186.1" y="145.6">12</text>
<text x="186.1" y="148.1">14</text>
<text x="210.7" y="148.1">1</text>
<text x="219.1" y="148.1">2</text>
<text x="36.9" y="150.7">15</text>
<text x="36.9" y="153.2">17</text>
<text x="36.9" y="155.7">19</text>
<text x="46.4" y="150.7">16</text>
<text x="46.4" y="153.2">18</text>
<text x="46.4" y="155.7">20</text>
<text x="71.9" y="155.7">10</text>
<text x="73" y="150.7">8</text>
<text x="73" y="153.2">9</text>
<text x="76.9" y="151.8">PA5</text>
<text x="76.9" y="154.3">PA6</text>
<text x="86" y="151.8">PE2</text>
<text x="86" y="154.3">PE3</text>
<text x="92.7" y="150.7">28</text>
<text x="92.7" y="153.2">29</text>
<text x="92.7" y="155.7">30</text>
<text x="97.8" y="150.7">15</text>
<text x="97.8" y="153.2">17</text>
<text x="97.8" y="155.7">19</text>
<text x="107.4" y="150.7">16</text>
<text x="107.4" y="153.2">18</text>
<text x="107.4" y="155.7">20</text>
<text x="118.1" y="150.7">15</text>
<text x="118.1" y="153.2">17</text>
<text x="118.1" y="155.7">19</text>
<text x="127.7" y="150.7">16</text>
<text x="127.7" y="153.2">18</text>
<text x="127.7" y="155.7">20</text>
<text x="132.8" y="155.7">31</text>
<text x="132.8" y="153.2">32</text>
<text x="132.8" y="150.7">33</text>
<text x="137.9" y="154.3">PD7</text>
<text x="137.9" y="151.8">PD6</text>
<text x="147.1" y="154.3">PA3</text>
<text x="147.1" y="151.8">PA4</text>
<text x="153.7" y="155.7">11</text>
<text x="153.7" y="153.2">12</text>
<text x="153.7" y="150.7">13</text>
<text x="176.5" y="150.7">15</text>
<text x="176.5" y="153.2">17</text>
<text x="176.5" y="155.7">19</text>
<text x="186.1" y="150.7">16</text>
<text x="186.1" y="153.2">18</text>
<text x="186.1" y="155.7">20</text>
<text x="210.7" y="150.7">3</text>
<text x="210.7" y="153.2">5</text>
<text x="210.7" y="155.7">7</text>
<text x="219.1" y="150.7">4</text>
<text x="219.1" y="153.2">6</text>
<text x="219.1" y="155.7">8</text>
<text x="76.9" y="156.8">PA7</text>
<text x="86.1" y="156.8">PF1</text>
<text x="137.9" y="156.8">PF4</text>
<text x="147.1" y="156.8">PA2</text>
<text x="209.7" y="160.8">11</text>
<text x="210.7" y="158.3">9</text>
<text x="219.1" y="158.3">10</text>
<text x="219.1" y="160.8">12</text>
<text x="209.5" y="163.3">13</text>
<text x="209.5" y="165.9">15</text>
<text x="219.1" y="163.3">14</text>
<text x="219.1" y="165.9">16</text>
<text x="209.5" y="168.4">17</text>
<text x="209.5" y="171">19</text>
<text x="219.1" y="168.4">18</text>
<text x="219.1" y="171">20</text>
</g>
</svg>
